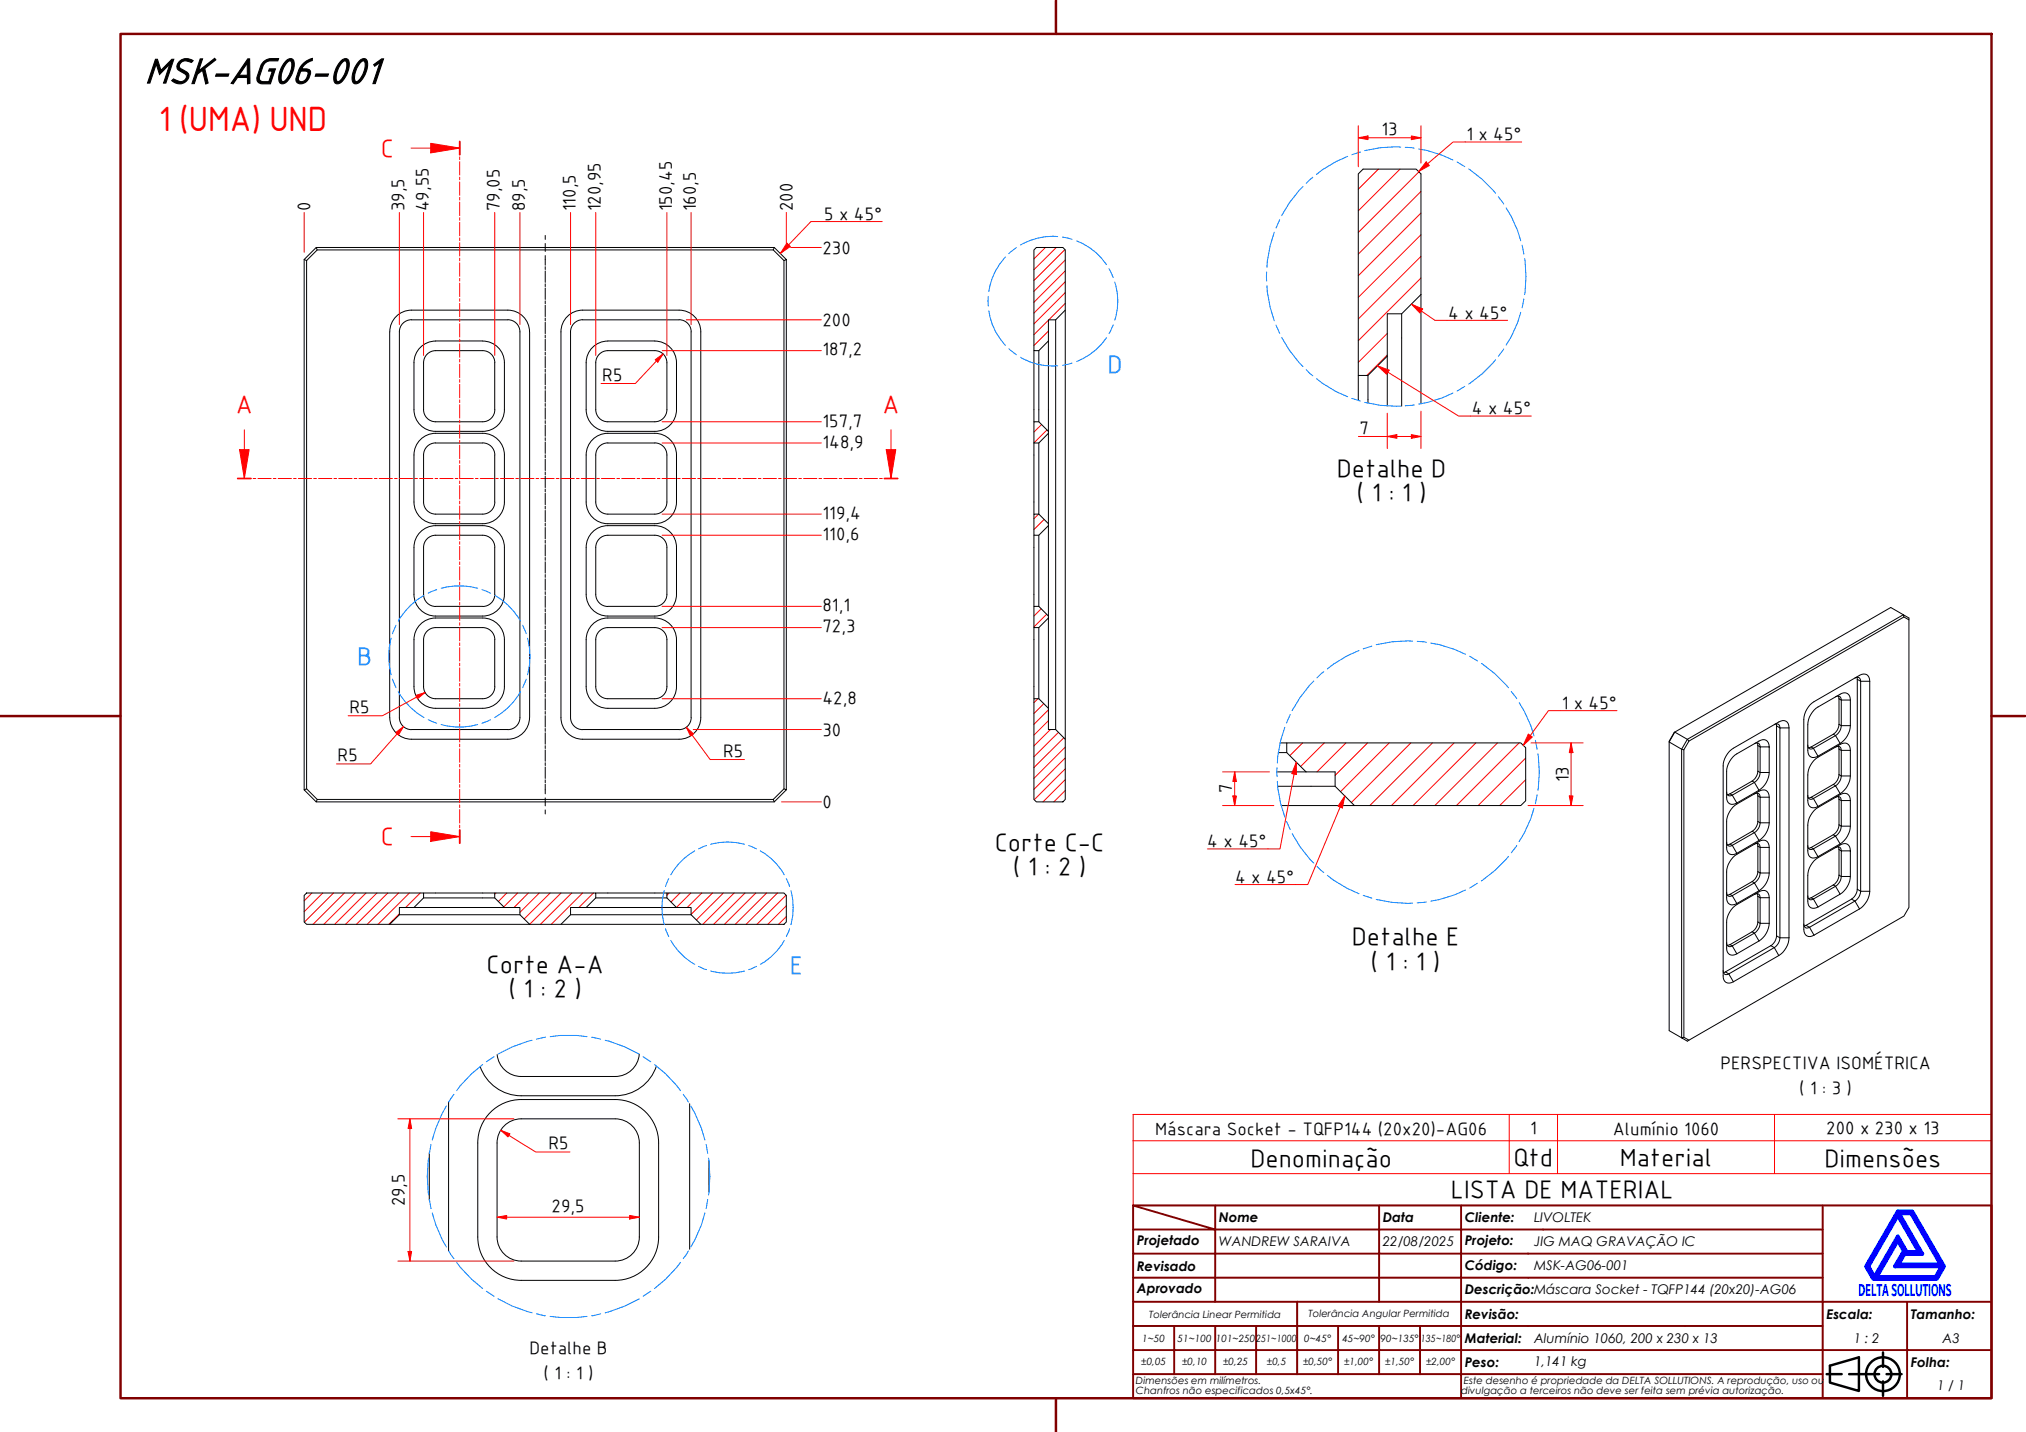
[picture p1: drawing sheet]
<svg xmlns="http://www.w3.org/2000/svg" width="420mm" height="297mm" viewBox="0 0 420 297" stroke-linecap="round" stroke-linejoin="round" font-family="sans-serif">
<!-- layer: Hatch (ABNT) -->
<g fill="none" stroke="#f00" stroke-width=".21">
<path d="M285.9 35.1l-4.2 4.2M290.3 35.1l-8.6 8.6M294.3 35.7l-12.6 12.5M294.7 39.7l-13 13M216.8 51.3l-2.4 2.4M219.1 51.3l-4.7 4.7M220.9 51.8l-6.5 6.4M220.9 58.4l-6.5 6.5M220.9 56.2l-6.5 6.5M220.9 53.9l-6.5 6.5M294.7 57.7l-13 13M294.7 53.2l-13 13"/>
<path d="M294.7 48.7l-13 13M294.7 44.2l-13 13M217.4 68.7l-3 3M217.4 66.4l-3 3M220.9 62.9l-3.4 3.4M220.9 60.7l-6.5 6.5M287.7 73.6l-4.2 4.3M287.7 69.2l-6 6M216 88.1l-1.6 1.5M217.1 89.2l-2.7 2.7M215.4 106.6l-1 1M216.5 107.7l-2.1 2.1"/>
<path d="M215.9 126.3l-1.5 1.5M217.1 127.4l-2.7 2.7M215.2 144.9l-.8 .9M216.5 146l-2.1 2M217.4 149.5l-3 3M217.4 147.2l-3 3M217.8 151.3l-3.4 3.4M219.5 151.9l-5.1 5.1M220.6 153l-6.2 6.2M220.9 159.5l-6.4 6.4M220.9 157.2l-6.5 6.5M220.9 155l-6.5 6.5"/>
<path d="M270.2 154.1l-2.7 2.6M274.6 154.1l-4.9 4.9M279.1 154.1l-6 6M283.6 154.1l-6.7 6.7M288.1 154.1l-10.1 10.1M292.6 154.1l-12.4 12.4M297.1 154.1l-13 13M301.6 154.1l-13 13M306.1 154.1l-13 13M310.6 154.1l-13 13M315 154.1l-13 13M316.4 157.3l-9.9 9.8"/>
<path d="M220.9 164l-2.4 2.3M220.9 161.7l-4.6 4.6M316.4 161.7l-5.4 5.4M64.7 185.2l-1.6 1.7M66.9 185.2l-3.8 3.9M69.2 185.2l-6.1 6.1M71.4 185.2l-6.5 6.5M73.7 185.2l-6.5 6.5M75.9 185.2l-6.5 6.5M78.2 185.2l-6.6 6.5M80.4 185.2l-6.5 6.5M82.7 185.2l-6.5 6.5"/>
<path d="M82.8 189.6l-2.2 2.1M84.9 185.2l-6.5 6.5M87.1 185.2l-3 3M102.8 185.2l-.2 .3M105.1 185.2l-1.7 1.8M107.3 185.2l-2.8 2.9M109.6 185.2l-3 3M111.8 185.2l-4 4.1M114.1 185.2l-5.4 5.4M116.3 185.2l-6.5 6.5M118.6 185.2l-6.5 6.5M120.8 185.2l-6.5 6.5"/>
<path d="M123.1 185.2l-3 3M138.8 185.2l-.5 .5M141 185.2l-1.9 1.9M143.3 185.2l-3 3M145.5 185.2l-3 3M147.8 185.2l-4.5 4.5M150 185.2l-5.6 5.6M152.3 185.2l-6.5 6.5M154.5 185.2l-6.5 6.5M156.7 185.2l-6.5 6.5M159 185.2l-6.5 6.5M161.2 185.2l-6.5 6.5"/>
<path d="M163 185.7l-6 6M163.1 190.1l-1.6 1.6M163.1 187.9l-3.9 3.8"/>
</g>
<!-- layer: Visible (ABNT) -->
<g fill="none" stroke="#000" stroke-width=".21">
<path d="M63.1 53.8l.5 .2v109.6M65.6 51.3l.2 .5-2.2 2.2M160.4 51.8l2.2 2.2M160.6 51.3l-.2 .5h-94.6M162.6 54l.5-.2v110l-.5-.2zM163.1 53.8l-2.5-2.5h-95l-2.5 2.5v110M214.4 51.8l.5-.5h5.5l.5 .5v12.5l-2 2h-1.5v4.4l-2 2h-1zM85.3 66.3h20M85.3 66.3a2.51 2.51 0 0 0-2.5 2.5v80a2.51 2.51 0 0 0 2.5 2.5h20M90.3 72.7h9.8a2.51 2.51 0 0 1 2.5 2.5v9.8a2.47 2.47 0 0 1-2.5 2.5h-9.8M90.3 70.7h9.8M90.3 72.7a2.51 2.51 0 0 0-2.5 2.5v9.8a2.51 2.51 0 0 0 2.5 2.5"/>
<path d="M90.3 70.7a4.5 4.5 0 0 0-4.4 4.5v9.8a4.5 4.5 0 0 0 4.4 4.5M100.1 70.7a4.5 4.5 0 0 1 4.5 4.5v9.8a4.5 4.5 0 0 1-4.5 4.5h-9.8M105.3 64.3a4.5 4.5 0 0 1 4.5 4.5v80a4.5 4.5 0 0 1-4.5 4.5M105.3 66.3a2.51 2.51 0 0 1 2.5 2.5v80a2.51 2.51 0 0 1-2.5 2.5M105.3 64.3h-20a4.5 4.5 0 0 0-4.5 4.5v80a4.5 4.5 0 0 0 4.5 4.5h20M120.8 64.3h20a4.5 4.5 0 0 1 4.5 4.5v80a4.5 4.5 0 0 1-4.5 4.5h-20M120.8 66.3h20M120.8 64.3a4.5 4.5 0 0 0-4.5 4.5v80a4.5 4.5 0 0 0 4.5 4.5M120.8 66.3a2.51 2.51 0 0 0-2.5 2.5v80a2.51 2.51 0 0 0 2.5 2.5M124.5 73.3l1-.5 .5-.1h9.8a2.51 2.51 0 0 1 2.5 2.5v9.8a2.51 2.51 0 0 1-2.5 2.5h-9.7a2.51 2.51 0 0 1-2.6-2.5v-9.8a2.5 2.5 0 0 1 1-1.9zM126 70.7h9.8M126.1 70.7a4.5 4.5 0 0 0-4.5 4.5v9.8a4.5 4.5 0 0 0 4.4 4.5h9.8a4.5 4.5 0 0 0 4.5-4.5v-9.8a4.5 4.5 0 0 0-4.5-4.5"/>
<path d="M140.8 66.3a2.51 2.51 0 0 1 2.5 2.5M143.3 68.8v80M214.4 72.7v14.8M215.4 72.7v14.8M217.4 70.7v18.8M218.9 66.3v85M220.9 64.3v89M281.7 77.9v5.2M283.7 77.9v5.7M287.7 73.9v10.3M290.7 65.1v19.2M294.7 61.1v-25l-1-1h-11l-1 1v41.8h2l4-4"/>
<path d="M294.7 61.1l-4 4h-3v8.8M294.7 61.1v22.7M85.9 94.4v9.7M87.8 94.4v9.7M90.3 89.9h9.8a4.5 4.5 0 0 1 4.5 4.5M90.3 91.9h9.8a2.51 2.51 0 0 1 2.5 2.5M90.3 89.9a4.5 4.5 0 0 0-4.4 4.5M90.3 91.9a2.51 2.51 0 0 0-2.5 2.5M102.6 94.4v9.7M104.6 94.4v9.7M121.6 94.4a4.5 4.5 0 0 1 4.4-4.5h9.8a4.5 4.5 0 0 1 4.5 4.5M121.6 94.4v9.7"/>
<path d="M123.5 94.4v9.7M123.5 94.4a2.48 2.48 0 0 1 2.5-2.5h9.8a2.51 2.51 0 0 1 2.5 2.5M138.3 94.4v9.7M140.3 94.4v9.7M214.4 87.5h1l2 2v.4l-2 2h-1zM214.4 91.9v14.7M215.4 91.9v14.7M217.4 89.9v18.7M85.9 104.1a4.5 4.5 0 0 0 4.4 4.5M87.8 104.1a2.51 2.51 0 0 0 2.5 2.5M90.3 109h9.8a4.5 4.5 0 0 1 4.5 4.5v9.8a4.5 4.5 0 0 1-4.5 4.5h-9.8M90.3 111h9.8a2.51 2.51 0 0 1 2.5 2.5v9.8a2.47 2.47 0 0 1-2.5 2.5h-9.8"/>
<path d="M90.3 109a4.5 4.5 0 0 0-4.4 4.5v9.8a4.5 4.5 0 0 0 4.4 4.5M90.3 111a2.51 2.51 0 0 0-2.5 2.5v9.8a2.51 2.51 0 0 0 2.5 2.5M102.6 104.1a2.51 2.51 0 0 1-2.5 2.5h-9.8M104.6 104.1a4.5 4.5 0 0 1-4.5 4.5h-9.8M121.6 104.1a4.5 4.5 0 0 0 4.4 4.5h9.8a4.5 4.5 0 0 0 4.5-4.5M123.2 110.1a4.5 4.5 0 0 1 2.8-1.1h9.8a4.5 4.5 0 0 1 4.5 4.5v9.8a4.5 4.5 0 0 1-4.5 4.5h-9.7a4.5 4.5 0 0 1-4.5-4.5v-9.8a4.5 4.5 0 0 1 1.6-3.4zM123.5 104.1a2.51 2.51 0 0 0 2.6 2.5h9.7a2.51 2.51 0 0 0 2.5-2.5M124.5 111.6l1-.5 .5-.1h9.8a2.51 2.51 0 0 1 2.5 2.5v9.8a2.48 2.48 0 0 1-2.5 2.5h-9.7a2.51 2.51 0 0 1-2.6-2.5v-9.8a2.5 2.5 0 0 1 1-1.9zM214.4 106.6h1l2 2v.4l-2 2h-1zM214.4 111v14.8M215.4 111v14.8M217.4 109v18.8"/>
<path d="M90.3 128.2h9.8a4.5 4.5 0 0 1 4.5 4.5v9.7a4.5 4.5 0 0 1-4.5 4.5h-9.8M90.3 130.2h9.8a2.51 2.51 0 0 1 2.5 2.5v9.7a2.47 2.47 0 0 1-2.5 2.5h-9.8M90.3 128.2a4.5 4.5 0 0 0-4.4 4.5v9.7a4.5 4.5 0 0 0 4.4 4.5M90.3 130.2a2.51 2.51 0 0 0-2.5 2.5v9.7a2.51 2.51 0 0 0 2.5 2.5M122.6 129.8a4.5 4.5 0 0 1 3.4-1.6h9.8a4.5 4.5 0 0 1 4.5 4.5v9.7a4.5 4.5 0 0 1-4.5 4.5h-9.7a4.5 4.5 0 0 1-4.5-4.5v-9.7a4.5 4.5 0 0 1 1-2.9zM124.5 130.7l1-.5h.5h9.8a2.51 2.51 0 0 1 2.5 2.5v9.7a2.51 2.51 0 0 1-2.5 2.5h-9.7a2.51 2.51 0 0 1-2.6-2.5v-9.7a2.5 2.5 0 0 1 1-2zM214.4 125.8h1l2 2v.4l-2 2h-1zM214.4 130.2v14.7M215.4 130.2v14.7M217.4 128.2v18.7M394.8 128l1.1 .6M143.3 148.8a2.51 2.51 0 0 1-2.5 2.5h-20"/>
<path d="M214.4 144.9h1l2 2v4.4h1.5l2 2v12.5l-.5 .5h-5.5l-.5-.5zM265.1 156.1h1.7M265.5 154.1h1.3M349.2 155.5l1.1-1.8-.4-.3-2.6-1.5-1.1 2 2.5 1.5 .5 .1v59.7M350.3 153.7l44.5-25.7-.1-.5-2.6-1.5-44.8 25.9-1.1 1.8v60.1l2.5 1.5v-59.9l1.2-2 44.8-25.9 1.2 .7v60l-1.1 1.8-44.9 26-1.2-.7 .5-.1 1.1 .6M363.8 154.2a.72 .72 0 0 1 .9 0 .72 .72 0 0 1 .3 .7l-.4-.2M364.4 154.1l.2 .6M364.6 160l.4 .2-.3 1.2-.9 .9-.4-.3M364.6 160l-.4 1.1-.8 .9M364.6 154.7v5.3M365 154.9h1.9v5.3h-1.9zM366.9 154.9a1.29 1.29 0 0 0-.6-1.3 1.29 1.29 0 0 0-1.5 .1l-4.6 2.7a4.7 4.7 0 0 0-2.1 3.6v5.3a1.29 1.29 0 0 0 .6 1.4 1.29 1.29 0 0 0 1.5-.1"/>
<path d="M368 150.3a.71 .71 0 0 1 .8-.1 .71 .71 0 0 1 .3 .8l-.7-.4M368.4 150.1v.5M368.4 150.6v43.5M371 151a1.29 1.29 0 0 0-.6-1.4 1.29 1.29 0 0 0-1.5 .2l-9.4 5.4a4.7 4.7 0 0 0-2.1 3.7v43.5a1.29 1.29 0 0 0 .6 1.4 1.29 1.29 0 0 0 1.5-.1M371 151h-1.9v43.5M371 151v43.5M374.9 154.5a.71 .71 0 0 0 .3 .8 .71 .71 0 0 0 .9-.1M375.6 154.9l-.6 .2M375.6 154.9l.5 .3M376.1 155.2l.9 1.7M380.2 152.3l-4.6 2.6M380.7 155a.72 .72 0 0 1 .8-.1 .72 .72 0 0 1 .3 .7"/>
<path d="M380.7 144.5a.72 .72 0 0 1 .8-.1 .72 .72 0 0 1 .3 .8M381.2 154.8l.2 .6M381.2 144.4l.2 .6M381.4 150.2l-.4 1.2-.8 .9M381.4 155.4l.4 .2M381.4 150.2l.4 .3M381.4 145l.4 .2M381.4 145v5.2M381.4 155.4v5.3M381.6 154.2l-.9-1.6-4.6 2.6M381.6 154.2l-4.6 2.7M381.8 150.5l-.1 .8-.4 .7-.6 .6-.5-.3"/>
<path d="M381.8 155.6h1.9M381.8 145.2v5.3M381.8 155.6v5.4M381.8 145.2h1.9M381.8 150.5h1.9M383.7 145.2a1.29 1.29 0 0 0-.6-1.4 1.29 1.29 0 0 0-1.5 .2l-4.6 2.6a4.7 4.7 0 0 0-2.1 3.7v5.3a1.29 1.29 0 0 0 .6 1.4 1.29 1.29 0 0 0 1.5-.1M383.7 150.5a4.7 4.7 0 0 1-2.1 3.7M383.7 155.6a1.29 1.29 0 0 0-.6-1.3 1.29 1.29 0 0 0-1.5 .1l-4.6 2.7a4.7 4.7 0 0 0-2.1 3.6v5.4a1.29 1.29 0 0 0 .6 1.3 1.29 1.29 0 0 0 1.5-.1M383.7 145.2v5.3M383.7 155.6v5.4M384.7 140.6a.72 .72 0 0 1 .8-.1 .72 .72 0 0 1 .4 .8M385.1 140.5l.1 .4"/>
<path d="M385.2 140.9l.7 .4M385.2 140.9v43.6M385.9 141.3v43.6h1.9M385.9 141.3h1.9M387.8 141.3a1.29 1.29 0 0 0-.7-1.4 1.29 1.29 0 0 0-1.5 .2l-9.4 5.4a4.7 4.7 0 0 0-2.1 3.7v43.6a1.29 1.29 0 0 0 .6 1.3 1.29 1.29 0 0 0 1.5-.1M387.8 141.3v43.6M65.8 165.8l-2.2-2.2-.5 .2 2.5 2.5M160.4 165.8h-94.6l-.2 .5h95M162.6 163.6l-2.2 2.2 .2 .5 2.5-2.5M264.8 160.1h12.1v3l4 4M264.9 163.1h12M265.7 167.1h15.2"/>
<path d="M270.8 160.1l-4-4v-2h48.6l1 1v11l-1 1h-34.5M358.1 164.3a.71 .71 0 0 0 .3 .7 .71 .71 0 0 0 .8-.1M358.1 174.7a.71 .71 0 0 0 .3 .7 .71 .71 0 0 0 .8 0M358.8 164.7l-.6 .1M358.8 175.1l-.6 .1M358.8 164.7l.4 .2M358.8 175.1l.4 .3M359.2 164.9l4.6-2.6 1 1.6-4.6 2.7M359.2 164.9l1 1.7M359.2 175.4l1 1.6M363.4 172.4l.4 .3M363.4 162l-4.6 2.7"/>
<path d="M363.4 172.4l-4.6 2.7M363.8 164.7a.72 .72 0 0 1 .9-.1 .72 .72 0 0 1 .3 .8l-.4-.3M363.8 175.1a.72 .72 0 0 1 .9-.1 .72 .72 0 0 1 .3 .8l-.4-.3M363.8 172.7l1 1.6M363.8 172.7l-4.6 2.7M364.4 174.9l.2 .6M364.4 164.5l.2 .6M364.6 170.4l-.4 1.2-.8 .8M364.6 170.4l.4 .3M364.6 165.1v5.3M364.6 175.5v5.3M364.8 174.3l-4.6 2.7"/>
<path d="M365 170.7l-.3 1.1-.9 .9M365 170.7h1.9M366.9 160.2a4.7 4.7 0 0 1-2.1 3.7M366.9 170.7a4.7 4.7 0 0 1-2.1 3.6M366.9 165.4a1.29 1.29 0 0 0-.6-1.4 1.29 1.29 0 0 0-1.5 .1l-4.6 2.7a4.7 4.7 0 0 0-2.1 3.7v5.3a1.29 1.29 0 0 0 .6 1.4 1.29 1.29 0 0 0 1.5-.2M366.9 175.8a1.29 1.29 0 0 0-.6-1.4 1.29 1.29 0 0 0-1.5 .2l-4.6 2.6a4.7 4.7 0 0 0-2.1 3.7v5.3a1.29 1.29 0 0 0 .6 1.4 1.29 1.29 0 0 0 1.5-.2M366.9 165.4h-1.9v5.3M366.9 175.8h-1.9v5.3h1.9M366.9 165.4v5.3M366.9 175.8v5.3M374.9 175.4a.71 .71 0 0 0 .3 .8 .71 .71 0 0 0 .9-.1M374.9 165a.71 .71 0 0 0 .3 .7 .71 .71 0 0 0 .9-.1"/>
<path d="M375.6 175.8l-.6 .2M375.6 165.4l-.6 .1M375.6 175.8l.5 .3M375.6 165.4l.5 .2M376.1 176.1l.9 1.6M376.1 165.6l.9 1.7M380.2 173.2l-4.6 2.6M380.2 162.7l-4.6 2.7M380.7 175.8a.72 .72 0 0 1 .8-.1 .72 .72 0 0 1 .3 .8l-.4-.3M380.7 165.4a.72 .72 0 0 1 .8-.1 .72 .72 0 0 1 .3 .8l-.4-.3M381.2 175.6l.2 .6M381.2 165.2l.2 .6"/>
<path d="M381.4 171.1l.4 .3-.3 1.1-.8 .9-.5-.2M381.4 171.1l-.4 1.2-.8 .9M381.4 160.7l-.4 1.1-.8 .9M381.4 160.7l.4 .3M381.4 165.8v5.3M381.4 176.2v5.3M381.6 175.1l-.9-1.7-4.6 2.7M381.6 164.6l-.9-1.6-4.6 2.6M381.6 175.1l-4.6 2.6M381.6 164.6l-4.6 2.7M381.8 176.5h1.9v5.3h-1.9zM381.8 161l-.1 .7-.7 1.1-.3 .2-.5-.3"/>
<path d="M381.8 161h1.9M383.7 176.5a1.29 1.29 0 0 0-.6-1.4 1.29 1.29 0 0 0-1.5 .2l-4.6 2.6a4.7 4.7 0 0 0-2.1 3.7v5.3a1.29 1.29 0 0 0 .6 1.4 1.29 1.29 0 0 0 1.5-.2M383.7 171.4a4.7 4.7 0 0 1-2.1 3.7M383.7 166.1a1.29 1.29 0 0 0-.6-1.4 1.29 1.29 0 0 0-1.5 .1l-4.6 2.7a4.7 4.7 0 0 0-2.1 3.7v5.3a1.29 1.29 0 0 0 .6 1.4 1.29 1.29 0 0 0 1.5-.2M383.7 161a4.7 4.7 0 0 1-2.1 3.6M383.7 166.1h-1.9v5.3h1.9M383.7 166.1v5.3M63.1 185.7l.5-.5h24.2v1.1l-1.9 1.9h-3.1v1.5l-2 2h-17.2l-.5-.5zM80.8 191.7h29M82.8 189.7h25M85.9 188.2h18.7M87.8 186.3h14.8"/>
<path d="M87.8 185.2h14.8M102.6 185.2h20.9v1.1l-1.9 1.9h-3.3v1.5l-2 2h-6.5l-2-2v-1.5h-3.2l-2-1.9zM116.3 191.7h29M118.3 189.7h25M121.6 188.2h18.7M123.5 186.3h14.8M123.5 185.2h14.8M138.3 185.2h24.3l.5 .5v5.5l-.5 .5h-17.3l-2-2v-1.5h-3l-2-1.9zM358.1 185.1a.71 .71 0 0 0 .3 .8 .71 .71 0 0 0 .8-.1M358.1 195.5a.71 .71 0 0 0 .3 .8 .71 .71 0 0 0 .8-.1M358.8 185.5l-.6 .2M358.8 195.9l-.6 .2"/>
<path d="M358.8 185.5l.4 .3M358.8 195.9l.4 .3M359.2 185.8l1 1.6M359.2 196.2l1 1.7M363.4 182.9l-4.6 2.6M363.4 193.3l-4.6 2.6M363.8 185.5a.72 .72 0 0 1 .9-.1 .72 .72 0 0 1 .3 .8l-.4-.3M364.4 185.4l.2 .5M364.6 180.8l.4 .3-.3 1.2-.9 .8-.4-.2M364.6 191.2l.4 .3-.3 1.2-.9 .9-.4-.3M364.6 180.8l-.4 1.2-.8 .9M364.6 191.2l-.4 1.2-.8 .9"/>
<path d="M364.6 185.9v5.3M364.8 184.8l-1-1.7-4.6 2.7M364.8 195.2l-1-1.6-4.6 2.6M364.8 195.2l-4.6 2.7M364.8 184.8l-4.6 2.6M366.9 191.5a4.7 4.7 0 0 1-2.1 3.7M366.9 186.2a1.29 1.29 0 0 0-.6-1.4 1.29 1.29 0 0 0-1.5 .2l-4.6 2.6a4.7 4.7 0 0 0-2.1 3.7v5.3a1.29 1.29 0 0 0 .6 1.4 1.29 1.29 0 0 0 1.5-.1M366.9 181.1a4.7 4.7 0 0 1-2.1 3.7M366.9 186.2h-1.9v5.3h1.9M366.9 186.2v5.3M367.2 196.2l.8 .4M367.2 196.2l-9.4 5.4"/>
<path d="M368 196.6l-9.5 5.4 1 1.7M368 196.6l.9 1.6M368.4 194.1l-.3 1.2-.9 .9M368.4 194.1l.7 .4M368.9 198.2l-9.4 5.5M369.1 194.5l-.3 1.2-.8 .9M369.1 194.5h1.9M371 194.5a4.7 4.7 0 0 1-2.1 3.7M374.1 191.7a.72 .72 0 0 0 .3 .7 .72 .72 0 0 0 .9-.1l-.8-.4M374.5 191.9l-.4 .2M374.9 185.8a.71 .71 0 0 0 .3 .8 .71 .71 0 0 0 .9-.1M375.6 186.2l-.6 .2"/>
<path d="M375.6 186.2l.5 .3M376.1 186.5l4.6-2.7 .9 1.7-4.6 2.6M376.1 186.5l.9 1.6M380.2 183.6l-4.6 2.6M381.4 181.5l.4 .3-.3 1.2-.8 .8-.5-.2M381.4 181.5l-.4 1.2-.8 .9M383.7 181.8a4.7 4.7 0 0 1-2.1 3.7M384 186.5l.7 .4M384 186.5l-9.5 5.4M384.7 186.9l-9.4 5.4 .9 1.7M384.7 186.9l.9 1.6M385.2 184.5l-.4 1.1-.8 .9"/>
<path d="M385.2 184.5l.7 .4-.1 .3-.3 .8-.8 .9M385.6 188.5l-9.4 5.5M387.8 184.9a4.7 4.7 0 0 1-2.2 3.6M132.6 218.7a5 5 0 0 1-5 4.6h-19.5a5 5 0 0 1-5-4.5M357.4 201.3a.71 .71 0 0 0 .3 .8 .71 .71 0 0 0 .8-.1l-.7-.4M357.8 201.6l-.4 .1M89 239.1v9.9M93 228.6v30.9M101.7 230.7a9 9 0 0 1 6.4-2.6h19.5a9 9 0 0 1 9 9v19.5a9 9 0 0 1-9 9h-19.5a9 9 0 0 1-9-9v-19.5a9 9 0 0 1 2.6-6.4zM104.3 233.9a5 5 0 0 1 3.8-1.8h19.5a5 5 0 0 1 5 5v19.5a5 5 0 0 1-5 5h-19.5a5 5 0 0 1-5-5v-19.5a5 5 0 0 1 1.2-3.2zM136.1 221.1a9 9 0 0 1-8.5 6.2h-19.5a9 9 0 0 1-8.5-6.1M143 228.9v30.2"/>
<path d="M147 240.8v6.5"/>
</g>
<!-- layer: Linha Corte (ABNT) -->
<g fill="none" stroke="#f00" stroke-width=".21">
<path d="M89.3 30.7h6M95.3 29.3v2.8M95.3 32.5v.6M95.3 33.5v2.8M95.3 36.8v.5M95.3 37.7v2.8M95.3 40.9v.6M95.3 41.9v2.8M95.3 45.2v.5M95.3 46.2v2.7M95.3 49.3v.6M95.3 50.3v2.8"/>
<path d="M95.3 53.6v.5M95.3 54.5v2.8M95.3 57.7v.6M95.3 58.7v2.8M95.3 62v.5M95.3 62.9v2.8M95.3 66.2v.5M95.3 67.1v2.8M95.3 70.3v.6M95.3 71.3v2.8M95.3 74.6v.5M95.3 75.6v2.7"/>
<path d="M95.3 78.7v.6M95.3 79.7v2.8M95.3 83v.5M95.3 84v2.7M95.3 87.2v.5M95.3 88.1v2.8M95.3 91.4v.5M95.3 92.3v2.8M95.3 95.6v.5M95.3 96.5v2.8M95.3 99.8v.5M95.3 100.7v2.8"/>
<path d="M95.3 104v.5M95.3 105v2.7M95.3 108.1v.6M95.3 109.1v2.8M95.3 112.4v.5M95.3 113.4v2.7M95.3 116.6v.5M95.3 117.5v2.8M95.3 120.8v.5M95.3 121.8v2.7M95.3 125v.5M95.3 125.9v2.8"/>
<path d="M95.3 129.2v.5M95.3 130.1v2.8M95.3 133.4v.5M95.3 134.4v2.7M95.3 137.6v.5M95.3 138.5v2.8M95.3 141.8v.5M95.3 142.8v2.7M95.3 146v.5M95.3 146.9v2.8M95.3 150.2v.5M95.3 151.2v2.7"/>
<path d="M95.3 154.4v.5M95.3 155.3v2.8M95.3 158.6v.5M95.3 159.6v2.7M95.3 162.8v.5M95.3 163.8v2.7M95.3 167v.5M95.3 167.9v2.8M95.3 171.2v.5M95.3 172.2v2.7"/>
</g>
<path d="M95.3 29.3v2.8M95.3 172.2v2.7" fill="none" stroke="#f00" stroke-width=".36"/>
<path d="M89.3 29.7l6 1-6 1z" fill="#f00"/>
<path d="M85.2 30.7h4.1M89.3 29.7l6 1-6 1zM89.3 173.5h6" fill="none" stroke="#f00" stroke-width=".21"/>
<path d="M89.3 172.5l6 1-6 1z" fill="#f00"/>
<g fill="none" stroke="#f00" stroke-width=".21">
<path d="M49.3 99.3h2.7M50.7 93.3v6M52.5 99.3h.5M53.5 99.3h2.7M56.7 99.3h.5M57.7 99.3h2.7M60.9 99.3h.5M61.9 99.3h2.7M65.1 99.3h.5M66.1 99.3h2.7M69.3 99.3h.5M70.3 99.3h2.7"/>
<path d="M73.4 99.3h.6M74.4 99.3h2.8M77.6 99.3h.6M78.6 99.3h2.8M81.8 99.3h.6M82.8 99.3h2.8M86 99.3h.6M87 99.3h2.8M90.2 99.3h.6M91.2 99.3h2.8M94.4 99.3h.6M95.4 99.3h2.7"/>
<path d="M98.6 99.3h.5M99.6 99.3h2.7M102.8 99.3h.5M103.8 99.3h2.7M107 99.3h.5M108 99.3h2.7M111.2 99.3h.5M112.2 99.3h2.7M115.4 99.3h.5M116.4 99.3h2.7M119.5 99.3h.6M120.5 99.3h2.8"/>
<path d="M123.7 99.3h.6M124.7 99.3h2.8M127.9 99.3h.6M128.9 99.3h2.8M132.1 99.3h.6M133.1 99.3h2.8M136.3 99.3h.6M137.3 99.3h2.8M140.5 99.3h.6M141.5 99.3h2.8M144.7 99.3h.5M145.7 99.3h2.7"/>
<path d="M148.9 99.3h.5M149.9 99.3h2.7M153.1 99.3h.5M154.1 99.3h2.7M157.3 99.3h.5M158.3 99.3h2.7M161.5 99.3h.5M162.5 99.3h2.7M165.7 99.3h.5M166.6 99.3h2.8M169.8 99.3h.6M170.8 99.3h2.8"/>
<path d="M174 99.3h.6M175 99.3h2.8M178.2 99.3h.6M179.2 99.3h2.8M182.4 99.3h.6M183.4 99.3h2.8M85.2 173.5h4.1M89.3 172.5l6 1-6 1z"/>
</g>
<path d="M235 236.6h178v-5.4h-178v12.2M313 231.2v12.2M323 231.2v12.2M368 231.2v12.2M413 236.6v6.8h-178M235 243.4v6.6h178v-6.6" fill="none" stroke="#f00" stroke-width=".21"/>
<!-- layer: Detail Boundary (ABNT) -->
<g fill="none" stroke="#0080ff" stroke-width=".21">
<path d="M208.5 53.3a13.3 13.3 0 0 0-3.4 7.2M210.8 51.4l-1.6 1.2M219.4 49.1a13.1 13.1 0 0 0-7.8 1.7M220.4 49.2l1.9 .4M223.3 50a13 13 0 0 1 6.2 4.9M230 55.8l.9 1.8M231.2 58.5a12.7 12.7 0 0 1 0 7.9M205 61.5v2M205.1 64.5a13.1 13.1 0 0 0 3.4 7.1M209.2 72.3l1.6 1.3M211.6 74.1a12.7 12.7 0 0 0 7.8 1.8M222.3 75.3l-1.9 .5"/>
<path d="M229.5 70a13.2 13.2 0 0 1-6.2 5M230.9 67.4l-.9 1.8"/>
</g>
<!-- layer: Linha Corte (ABNT) -->
<path d="M49.3 99.3h2.7M183.4 99.3h2.8" fill="none" stroke="#f00" stroke-width=".36"/>
<path d="M49.7 93.3h2l-1 6z" fill="#f00"/>
<path d="M49.7 93.3h2l-1 6zM50.7 89.2v4.1M184.8 93.3v6" fill="none" stroke="#f00" stroke-width=".21"/>
<path d="M183.8 93.3h2l-1 6z" fill="#f00"/>
<path d="M183.8 93.3h2l-1 6zM184.8 89.2v4.1" fill="none" stroke="#f00" stroke-width=".21"/>
<!-- layer: Detail Boundary (ABNT) -->
<g fill="none" stroke="#0080ff" stroke-width=".21">
<path d="M81.1 132.4a14.4 14.4 0 0 0 0 7.6M82.1 129.7l-.7 1.8M87.9 123.5a14.5 14.5 0 0 0-5.3 5.3M90.6 122.3l-1.8 .7M91.5 122a14.3 14.3 0 0 1 7.6 0M100 122.3l1.7 .7M102.6 123.5a14.2 14.2 0 0 1 5.3 5.3M108.4 129.7l.7 1.8M109.4 132.4a13.8 13.8 0 0 1 0 7.6M81.4 140.9l.7 1.7M82.6 143.5a14.2 14.2 0 0 0 5.3 5.4M88.8 149.3l1.8 .7"/>
<path d="M91.5 150.3a13.7 13.7 0 0 0 7.6 0M101.7 149.3l-1.7 .7M107.9 143.5a13.9 13.9 0 0 1-5.3 5.4M109.1 140.9l-.7 1.7M144.1 176.5a13.3 13.3 0 0 0-5 5M146.5 175.4l-1.6 .7M147.4 175.1a13 13 0 0 1 7 0M155.3 175.4l1.6 .7M157.7 176.5a12.9 12.9 0 0 1 4.9 5M137.8 184.7a13 13 0 0 0 0 7.1M138 192.6l.7 1.7M138.7 182.3l-.7 1.6"/>
<path d="M139.1 195.1a12.9 12.9 0 0 0 5 4.9M162.6 195.1a12.5 12.5 0 0 1-4.9 4.9M163.1 182.3l.6 1.6M163.7 192.6l-.6 1.7M164 184.7a13.6 13.6 0 0 1 0 7.1M144.9 200.5l1.6 .6M147.4 201.4a13.6 13.6 0 0 0 7 0M156.9 200.5l-1.6 .6"/>
</g>
<!-- layer: Borda A3/A4 (ABNT) -->
<path d="M25 7h388v283h-388zM219 0v7M0 148.5h25M413 148.5h7M219 290v7" fill="none" stroke="#800000" stroke-width=".51"/>
<path d="M393.6 257.3l1.2 2.2-1.8 3.2h9.7l-1.3 2.2h-12.2zM393.6 252.1l4.4 7.6h-2.6l-1.8-3.2-4.9 8.4-1.2-2.2zM393.6 251.3h3l6.6 11.4-1.5 2.6h-13.2l-1.5-2.6zM393.8 251.7h2.5l6.2 10.6h-8.8l1.2-2.2h3.8zM395 259.7h.2l-.1 .2z" fill="none" stroke="#00f" stroke-width=".8"/>
<!-- layer: 0 -->
<path d="M388.5 265.3h13.2" fill="none" stroke="#000" stroke-width=".21"/>
<g fill="none" stroke="#800000" stroke-width=".4">
<path d="M235 250l17 5h-17M235 250h178v40h-178zM252 255h34v5h17M252 255v15M252 250v5M286 250v5h17v5M303 250v5h75M378 250v20h-143M235 260h51v10M235 275h17M243.5 275v10M260.5 275h-8.5v10"/>
<path d="M269 270v15h-8.5M277.5 275v10h-8.5M286 275v10h8.5M294.5 275v10M303 275h-42.5v10M303 260v5h-68M303 275v10h75M303 260h75M303 275h75M378 265h-75v10M395.5 270v10h17.5M413 270h-35v10h17.5v10"/>
<path d="M235 285h25.5M235 280h143v10M277.5 285h8.5M294.5 285h8.5v5"/>
</g>
<g fill="none" stroke="#000" stroke-width=".51">
<path d="M378.8 285h3.1M379.5 283.3l6-1.8v7l-6-1.7zM383.5 285h6.2M390.5 280.5v3M390.5 286.5v3M391.2 285h3.2"/>
<circle cx="390.5" cy="285" r="3.5"/>
<circle cx="390.5" cy="285" r="1.75"/>
</g>
<g fill="none" stroke="#f00" stroke-width=".21">
<path d="M63.1 44.1v8.2M82.8 44.1v23.2M87.8 44.1v29.6M102.6 44.1v29.6M107.8 44.1v23.2M118.3 44.1v23.2M123.5 44.1v29.6M138.3 44.1v29.6M143.3 44.1v23.2M163.1 44.1v6.4M164 51.3h6.3M137.3 72.7h33"/>
<path d="M142.3 66.3h28M137.3 91.9h33M137.3 87.5h33M137.3 111h33M137.3 106.6h33M137.3 130.2h33M137.3 125.8h33M137.3 144.9h33M143.8 151.3h26.5M162.1 166.3h8.2"/>
</g>
<path d="M163.6 50.8l-1.8 1.8" fill="none" stroke="#f00" stroke-width=".21"/>
<path d="M163.2 50.4l.7 .7-2.1 1.5z" fill="#f00"/>
<path d="M163.2 50.4l.7 .7-2.1 1.5zM183 46h-14.8l-4.6 4.8M292.7 63.1l2 1.4" fill="none" stroke="#f00" stroke-width=".21"/>
<!-- layer: Linha de centro (ISO) -->
<g fill="none" stroke="#000" stroke-width=".21">
<path d="M113.1 48.8v.9M113.1 50.5v1.7M113.1 53v2M113.1 55.3v.6M113.1 56.2v2.4M113.1 58.9v.5M113.1 59.7v2.4M113.1 62.4v.6M113.1 63.3v2.4M113.1 66v.6M113.1 66.9v2.3M113.1 69.5v.6"/>
<path d="M113.1 70.4v2.4M113.1 73.1v.5M113.1 73.9v2.4M113.1 76.6v.6M113.1 77.5v2.3M113.1 80.1v.6M113.1 81v2.4M113.1 83.7v.6M113.1 84.6v2.4M113.1 87.3v.5M113.1 88.1v2.4M113.1 90.8v.6"/>
<path d="M113.1 91.7v2.4M113.1 94.3v.6M113.1 95.2v2.4M113.1 97.9v.6M113.1 98.8v2.3M113.1 101.4v.6M113.1 102.3v2.4M113.1 105v.6M113.1 105.9v2.4M113.1 108.5v.6M113.1 109.4v2.4M113.1 112.1v.6"/>
<path d="M113.1 113v2.3M113.1 115.6v.6M113.1 116.5v2.4M113.1 119.2v.6M113.1 120.1v2.3M113.1 122.7v.6M113.1 123.6v2.4M113.1 126.3v.6M113.1 127.2v2.3M113.1 129.8v.6M113.1 130.7v2.4M113.1 133.4v.6"/>
<path d="M113.1 134.3v2.3M113.1 136.9v.6M113.1 137.8v2.4M113.1 140.5v.6M113.1 141.4v2.3M113.1 144v.6M113.1 144.9v2.4M113.1 147.6v.6M113.1 148.4v2.4M113.1 151.1v.6M113.1 152v2.4M113.1 154.7v.6"/>
<path d="M113.1 155.6v2.3M113.1 158.2v.6M113.1 159.1v2.4M113.1 161.8v.6M113.1 162.7v2M113.1 165.5v1.7M113.1 168v.8"/>
</g>
<!-- layer: Detail Boundary (ABNT) -->
<g fill="none" stroke="#0080ff" stroke-width=".21">
<path d="M270.2 38.7l-2.8 3.4-1.6 2.6M272.3 36.8l-1.4 1.2M279.5 32.4l-2.5 1.1-2.7 1.7-1.3 1M282.2 31.5l-1.8 .6M290.5 30.5a24.1 24.1 0 0 0-7.5 .7M291.4 30.6l1.9 .1M294.2 30.9l1.8 .3 3.1 1 2.2 1M302.2 33.6l1.6 1M304.6 35.1a24.4 24.4 0 0 1 5.5 5M262.7 56.4v1.9M262.7 59.2l.1 1.4 .6 3.2 .9 2.8M264.3 48.2l-.9 2.7-.6 3.2-.1 1.4"/>
<path d="M265.4 45.6l-.8 1.7M310.7 40.8l1.1 1.5M312.3 43.1l1.1 1.8 1.3 2.9 .7 2.2M315.7 50.8l.3 1.9M316.2 53.6a25.6 25.6 0 0 1 0 7.5M264.6 67.4l.8 1.7M265.8 70l1.6 2.7 2.8 3.3M270.9 76.7l1.4 1.3M273 78.5l1.3 1 2.7 1.7 2.5 1.1M310.1 74.6a23.1 23.1 0 0 1-5.5 5.1M311.8 72.4l-1.1 1.5M315.4 64.8l-.7 2.1-1.3 3-1.1 1.7"/>
<path d="M316 62l-.3 1.9M280.4 82.6l1.8 .6M283 83.5a24.9 24.9 0 0 0 7.5 .7M293.3 84l-1.9 .2M301.3 81.5l-2.2 1-3.1 1-1.8 .3M303.8 80.1l-1.6 1"/>
</g>
<path d="M292.7 63.1l2.3 1-.5 .8z" fill="#f00"/>
<path d="M285.7 75.9l2.1 1.3M292.7 63.1l2.3 1-.5 .8zM294.7 64.5l2.9 1.9h15.1" fill="none" stroke="#f00" stroke-width=".21"/>
<path d="M285.7 75.9l2.4 .9-.6 .8z" fill="#f00"/>
<path d="M285.7 75.9l2.4 .9-.6 .8zM287.8 77.2l14.7 9.1h15.1" fill="none" stroke="#f00" stroke-width=".21"/>
<path d="M292.7 90.5h2" fill="none" stroke="#f00" stroke-width=".21"/>
<path d="M292.7 90.2l2 .3-2 .4z" fill="#f00"/>
<path d="M287.7 90.5h2M292.7 90.2l2 .3-2 .4z" fill="none" stroke="#f00" stroke-width=".21"/>
<path d="M287.7 90.5l2-.3v.7z" fill="#f00"/>
<path d="M281.7 28.6h2M281.7 90.5h6M287.7 90.5l2-.3v.7zM287.7 85.7v7.3M289.7 90.5h3M294.7 85.3v7.7" fill="none" stroke="#f00" stroke-width=".21"/>
<path d="M281.7 28.6l2-.4v.8z" fill="#f00"/>
<path d="M281.7 28.6l2-.4v.8zM292.7 28.6h2" fill="none" stroke="#f00" stroke-width=".21"/>
<path d="M292.7 28.2l2 .4-2 .4z" fill="#f00"/>
<path d="M281.7 26.1v8.5M283.7 28.6h9M292.7 28.2l2 .4-2 .4zM294.7 26.1v7.7M325.8 154.1v2" fill="none" stroke="#f00" stroke-width=".21"/>
<!-- layer: Detail Boundary (ABNT) -->
<g fill="none" stroke="#0080ff" stroke-width=".21">
<path d="M274.5 139.3l-1.4 1.3M281.8 134.9l-2.4 1.1-2.9 1.8-1.2 1M284.5 134l-1.8 .6M292.9 133a24.7 24.7 0 0 0-7.5 .7M293.9 133l1.9 .2M296.7 133.4l1.8 .3 3.2 1 2.2 1M304.8 136.1l1.6 1M307.2 137.6a24.8 24.8 0 0 1 5.6 5.1M264.8 159.2v1.9M266.4 150.9l-.8 2.7-.6 3.3-.1 1.4M267.6 148.2l-.8 1.8M272.5 141.3l-.9 .8-2 2.6-1.6 2.7"/>
<path d="M313.4 143.4l1.2 1.5M315 145.8l1.1 1.7 1.4 3 .6 2.2M318.4 153.6l.4 1.8M318.9 156.4a24.4 24.4 0 0 1 0 7.5M264.9 162.1l.1 1.3 .6 3.3 .8 2.8M266.8 170.4l.8 1.7M268 172.9l1.6 2.7 2.9 3.4M273.1 179.7l1.4 1.3M312.8 177.6a25.6 25.6 0 0 1-5.6 5.1M314.6 175.4l-1.2 1.5M318.1 167.6l-.6 2.2-1.4 3-1.1 1.8M318.8 164.9l-.4 1.8"/>
<path d="M275.3 181.6l1.2 1 2.9 1.7 2.4 1.1M282.7 185.7l1.8 .6M285.4 186.6a25.5 25.5 0 0 0 7.5 .7M295.8 187.1l-1.9 .2M303.9 184.6l-2.2 1-3.2 1-1.8 .3M306.4 183.2l-1.6 1"/>
</g>
<path d="M325.8 154.1l.4 2h-.8z" fill="#f00"/>
<path d="M325.8 154.1l.4 2h-.8zM325.8 165.1v2" fill="none" stroke="#f00" stroke-width=".21"/>
<path d="M325.4 165.1h.8l-.4 2z" fill="#f00"/>
<path d="M317.5 154.1h10.8M325.8 156.1v9M316.9 167.1h11.4M325.4 165.1h.8l-.4 2z" fill="none" stroke="#f00" stroke-width=".21"/>
<path d="M278.9 165.1l-1 2.3" fill="none" stroke="#f00" stroke-width=".21"/>
<path d="M278.9 165.1l-.5 2.5-.9-.4z" fill="#f00"/>
<path d="M268.8 158.1l-.4 2.5M277.9 167.4l-6.7 16.1h-15.1M278.9 165.1l-.5 2.5-.9-.4z" fill="none" stroke="#f00" stroke-width=".21"/>
<path d="M268.8 158.1l.1 2.6-1-.2z" fill="#f00"/>
<path d="M268.8 158.1l.1 2.6-1-.2zM268.4 160.6l-2.9 15.5h-15.1" fill="none" stroke="#f00" stroke-width=".21"/>
<path d="M256.1 160.1v2" fill="none" stroke="#f00" stroke-width=".21"/>
<path d="M256.1 160.1l.3 2h-.7z" fill="#f00"/>
<path d="M256.1 160.1l.3 2h-.7zM256.1 165.1v2" fill="none" stroke="#f00" stroke-width=".21"/>
<path d="M255.7 165.1h.7l-.3 2z" fill="#f00"/>
<path d="M253.6 160.1h9.7M253.6 167.1h10.6M255.7 165.1h.7l-.3 2zM256.1 162.1v3" fill="none" stroke="#f00" stroke-width=".21"/>
<path d="M317.4 152.6l-1.5 2" fill="none" stroke="#f00" stroke-width=".21"/>
<path d="M316.9 152.3l.9 .6-1.9 1.7z" fill="#f00"/>
<path d="M296.1 34l-1.9 1.6M316.9 152.3l.9 .6-1.9 1.7zM335.3 147.4h-14.2l-3.7 5.2" fill="none" stroke="#f00" stroke-width=".21"/>
<path d="M295.8 33.6l.6 .7-2.2 1.3z" fill="#f00"/>
<path d="M295.8 33.6l.6 .7-2.2 1.3zM315.6 29.4h-14.3l-5.2 4.6" fill="none" stroke="#f00" stroke-width=".21"/>
<path d="M142.3 150.8l1.2 1.6" fill="none" stroke="#f00" stroke-width=".21"/>
<path d="M142.3 150.8l1.5 1.4-.6 .5z" fill="#f00"/>
<path d="M88.2 143.6l-1.8 1M142.3 150.8l1.5 1.4-.6 .5zM143.5 152.4l3.8 5.2h7.1" fill="none" stroke="#f00" stroke-width=".21"/>
<path d="M86.2 144.3l2-.7-1.6 1.3z" fill="#f00"/>
<path d="M83.7 150.7l-1.3 1.5M86.2 144.3l2-.7-1.6 1.3zM86.4 144.6l-7.1 3.9h-7.1" fill="none" stroke="#f00" stroke-width=".21"/>
<path d="M82.1 152l1.6-1.3-1.1 1.8z" fill="#f00"/>
<path d="M137.5 73.4l-1.4 1.5M82.1 152l1.6-1.3-1.1 1.8zM82.4 152.2l-5.5 6.3h-7.1" fill="none" stroke="#f00" stroke-width=".21"/>
<path d="M135.9 74.6l1.6-1.2-1.1 1.7z" fill="#f00"/>
<path d="M135.9 74.6l1.6-1.2-1.1 1.7zM136.1 74.9l-4.3 4.7h-7.1M85 232.1v2" fill="none" stroke="#f00" stroke-width=".21"/>
<!-- layer: Detail Boundary (ABNT) -->
<g fill="none" stroke="#0080ff" stroke-width=".21">
<path d="M102.5 219.2l-1.6 1M110.3 215.8l-4 1.3-3 1.6M113.1 215.1l-1.8 .4M114.1 215l2.1-.2h3.4l2.1 .2M122.7 215.1l1.9 .4M125.5 215.8l4 1.3 3.1 1.6M133.4 219.2l1.6 1M89.4 237.4l-.4 1.9M92.6 229.4l-.9 1.5-1.3 3.1-.8 2.5M94.1 227l-1 1.6M100.1 220.8l-2.3 1.9-2.3 2.5-.8 1M135.7 220.8l2.3 1.9 2.4 2.5 .7 1"/>
<path d="M141.7 227l1.1 1.6M143.3 229.4l.8 1.5 1.4 3.1 .7 2.5M146.5 237.4l.3 1.9M88.9 240.2a26.7 26.7 0 0 0 0 7.7M89 248.8l.4 1.9M89.6 251.6l.8 2.5 1.3 3.1 .9 1.5M93.1 259.5l1 1.6M142.8 259.5l-1.1 1.6M146.2 251.6l-.7 2.5-1.4 3.1-.8 1.5M146.8 248.8l-.3 1.9M146.9 240.2a26.7 26.7 0 0 1 0 7.7M94.7 261.9l.8 1 2.3 2.5 2.3 1.9"/>
<path d="M100.9 267.8l1.6 1.1M103.3 269.4l3 1.5 4 1.4M111.3 272.5l1.8 .4M114.1 273.1l2.1 .2h3.4l2.1-.2M124.6 272.5l-1.9 .4M132.6 269.4l-3.1 1.5-4 1.4M135 267.8l-1.6 1.1M141.1 261.9l-3.1 3.5-2.3 1.9"/>
</g>
<path d="M85 232.1l.4 2h-.8z" fill="#f00"/>
<path d="M85 232.1l.4 2h-.8zM85 259.6v2" fill="none" stroke="#f00" stroke-width=".21"/>
<path d="M84.6 259.6h.8l-.4 2z" fill="#f00"/>
<path d="M82.5 232.1h24.1M85 234.1v25.5M84.6 259.6h.8l-.4 2zM130.6 252.5h2M82.5 261.6h24.1" fill="none" stroke="#f00" stroke-width=".21"/>
<path d="M130.6 252.1l2 .4-2 .4z" fill="#f00"/>
<path d="M103.1 252.5h2M130.6 252.1l2 .4-2 .4z" fill="none" stroke="#f00" stroke-width=".21"/>
<path d="M103.1 252.5l2-.4v.8z" fill="#f00"/>
<path d="M103.8 234.4l1.7 1.1M103.1 252.5l2-.4v.8zM105.1 252.5h25.5" fill="none" stroke="#f00" stroke-width=".21"/>
<path d="M103.8 234.4l1.9 .8-.4 .6z" fill="#f00"/>
<path d="M103.8 234.4l1.9 .8-.4 .6zM105.5 235.5l5.6 3.5h7.1" fill="none" stroke="#f00" stroke-width=".21"/>
<text font-size="8.1" x="30" y="17.3">MSK-AG06-001</text>
<text font-size="7" fill="#f00" x="32.9" y="27.2">1 (UMA) UND</text>
<g font-size="5.4" fill="#f00">
<text x="79" y="32.5">C</text>
<text x="48.9" y="85.6">A</text>
<text x="183" y="85.6">A</text>
<text x="79" y="175.4">C</text>
</g>
<g font-size="5.4" fill="#0080ff">
<text x="229.7" y="77.4">D</text>
<text x="74" y="137.9">B</text>
<text x="163.8" y="202">E</text>
</g>
<g font-size="5.4">
<text x="277.2" y="98.9">Detalhe D</text>
<text x="281.3" y="103.9">( 1 : 1 )</text>
<text x="206.3" y="176.5">Corte C-C</text>
<text x="210" y="181.5">( 1 : 2 )</text>
<text x="280.3" y="196.1">Detalhe E</text>
<text x="100.9" y="201.9">Corte A-A</text>
<text x="284.2" y="201.1">( 1 : 1 )</text>
<text x="105.4" y="206.9">( 1 : 2 )</text>
<text x="259.3" y="242">Denominação</text>
<text x="313.9" y="241.8">Qtd</text>
<text x="335.9" y="241.8">Material</text>
<text x="378.4" y="242">Dimensões</text>
<text x="300.9" y="248.5">LISTA DE MATERIAL</text>
</g>
<g font-size="3.9">
<text x="286.5" y="28">13</text>
<text x="304.1" y="29.1">1 x 45°</text>
<text x="64.3" y="43.8" transform="rotate(-90 64.3 43.8)">0</text>
<text x="83.8" y="43.8" transform="rotate(-90 83.8 43.8)">39,5</text>
<text x="88.9" y="43.8" transform="rotate(-90 88.9 43.8)">49,55</text>
<text x="103.6" y="43.8" transform="rotate(-90 103.6 43.8)">79,05</text>
<text x="108.8" y="43.8" transform="rotate(-90 108.8 43.8)">89,5</text>
<text x="119.3" y="43.8" transform="rotate(-90 119.3 43.8)">110,5</text>
<text x="124.5" y="43.8" transform="rotate(-90 124.5 43.8)">120,95</text>
<text x="139.3" y="43.8" transform="rotate(-90 139.3 43.8)">150,45</text>
<text x="144.3" y="43.8" transform="rotate(-90 144.3 43.8)">160,5</text>
<text x="164.3" y="43.8" transform="rotate(-90 164.3 43.8)">200</text>
<text x="170.9" y="45.6">5 x 45°</text>
<text x="170.6" y="52.6">230</text>
<text x="170.6" y="67.6">200</text>
<text x="300.3" y="66.1">4 x 45°</text>
<text x="170.6" y="73.7">187,2</text>
<text x="124.9" y="79">R5</text>
<text x="170.6" y="88.5">157,7</text>
<text x="282" y="90">7</text>
<text x="305.2" y="86">4 x 45°</text>
<text x="170.6" y="92.9">148,9</text>
<text x="170.6" y="107.6">119,4</text>
<text x="170.6" y="112">110,6</text>
<text x="170.6" y="131.2">72,3</text>
<text x="170.6" y="126.8">81,1</text>
<text x="72.5" y="147.9">R5</text>
<text x="170.6" y="145.9">42,8</text>
<text x="323.9" y="147.1">1 x 45°</text>
<text x="170.6" y="152.6">30</text>
<text x="70" y="157.9">R5</text>
<text x="149.9" y="157">R5</text>
<text x="170.6" y="167.6">0</text>
<text x="255.5" y="164.6" transform="rotate(-90 255.5 164.6)">7</text>
<text x="325.3" y="162.3" transform="rotate(-90 325.3 162.3)">13</text>
<text x="250.4" y="175.8">4 x 45°</text>
<text x="256.1" y="183.1">4 x 45°</text>
<text x="356.8" y="221.8">PERSPECTIVA ISOMÉTRICA</text>
<text x="373.1" y="226.8">( 1 : 3 )</text>
<text x="113.7" y="238.4">R5</text>
<text x="239.6" y="235.3">Máscara Socket - TQFP144 (20x20)-AG06</text>
<text x="317.3" y="235.2">1</text>
<text x="334.5" y="235.3">Alumínio 1060</text>
<text x="378.7" y="235.2">200 x 230 x 13</text>
<text x="83.9" y="250.3" transform="rotate(-90 83.9 250.3)">29,5</text>
<text x="114.4" y="251.4">29,5</text>
<text x="109.8" y="281">Detalhe B</text>
<text x="112.7" y="285.9">( 1 : 1 )</text>
</g>
<text font-size="3.9" fill="#00f" x="385.4" y="268.8">DELTASOLLUTIONS</text>
<g font-size="2.8">
<text x="252.8" y="253.5">Nome</text>
<text x="286.8" y="253.5">Data</text>
<text x="303.8" y="253.6">Cliente:</text>
<text x="318.1" y="253.5">LIVOLTEK</text>
<text x="235.8" y="263.6">Revisado</text>
<text x="235.8" y="258.3">Projetado</text>
<text x="252.8" y="258.5">WANDREW SARAIVA</text>
<text x="286.8" y="258.4">22/08/2025</text>
<text x="303.8" y="263.4">Código:</text>
<text x="303.8" y="258.3">Projeto:</text>
<text x="318.1" y="263.5">MSK-AG06-001</text>
<text x="318.1" y="258.5">JIG MAQ GRAVAÇÃO IC</text>
<text x="235.8" y="268.3">Aprovado</text>
<text x="303.8" y="268.3">Descrição:Máscara Socket - TQFP144 (20x20)-AG06</text>
<text x="303.8" y="273.6">Revisão:</text>
<text x="378.8" y="273.5">Escala:</text>
<text x="396.3" y="273.5">Tamanho:</text>
<text x="303.8" y="278.6">Material:</text>
<text x="318.1" y="278.5">Alumínio 1060, 200 x 230 x 13</text>
<text x="384.4" y="278.5">1 : 2</text>
<text x="402.8" y="278.5">A3</text>
<text x="303.8" y="283.5">Peso:</text>
<text x="318.1" y="283.3">1,141 kg</text>
<text x="396.3" y="283.5">Folha:</text>
<text x="401.7" y="288.4">1 / 1</text>
</g>
<g font-size="2.1">
<text x="238.3" y="273.3">Tolerância Linear Permitida</text>
<text x="271.4" y="273.1">Tolerância Angular Permitida</text>
<text x="236.9" y="278.3">1~50</text>
<text x="244.2" y="278.3">51~100</text>
<text x="252.1" y="278.3">101~250</text>
<text x="260.5" y="278.3">251~1000</text>
<text x="270.5" y="278.3">0~45°</text>
<text x="278.4" y="278.3">45~90°</text>
<text x="286.3" y="278.3">90~135°</text>
<text x="294.7" y="278.3">135~180°</text>
<text x="235.6" y="287.1">Dimensões em milímetros.</text>
<text x="236.6" y="283.2">±0,05</text>
<text x="245.2" y="283.2">±0,10</text>
<text x="253.7" y="283.2">±0,25</text>
<text x="262.7" y="283.2">±0,5</text>
<text x="270.2" y="283.2">±0,50°</text>
<text x="278.7" y="283.2">±1,00°</text>
<text x="287.2" y="283.2">±1,50°</text>
<text x="295.7" y="283.2">±2,00°</text>
<text x="303.6" y="287.1">Este desenho é propriedade da DELTA SOLLUTIONS. A reprodução, uso ou</text>
<text x="235.6" y="289.2">Chanfros não especificados 0,5x45°.</text>
<text x="303" y="289.2">divulgação a terceiros não deve ser feita sem prévia autorização.</text>
</g>
</svg>
